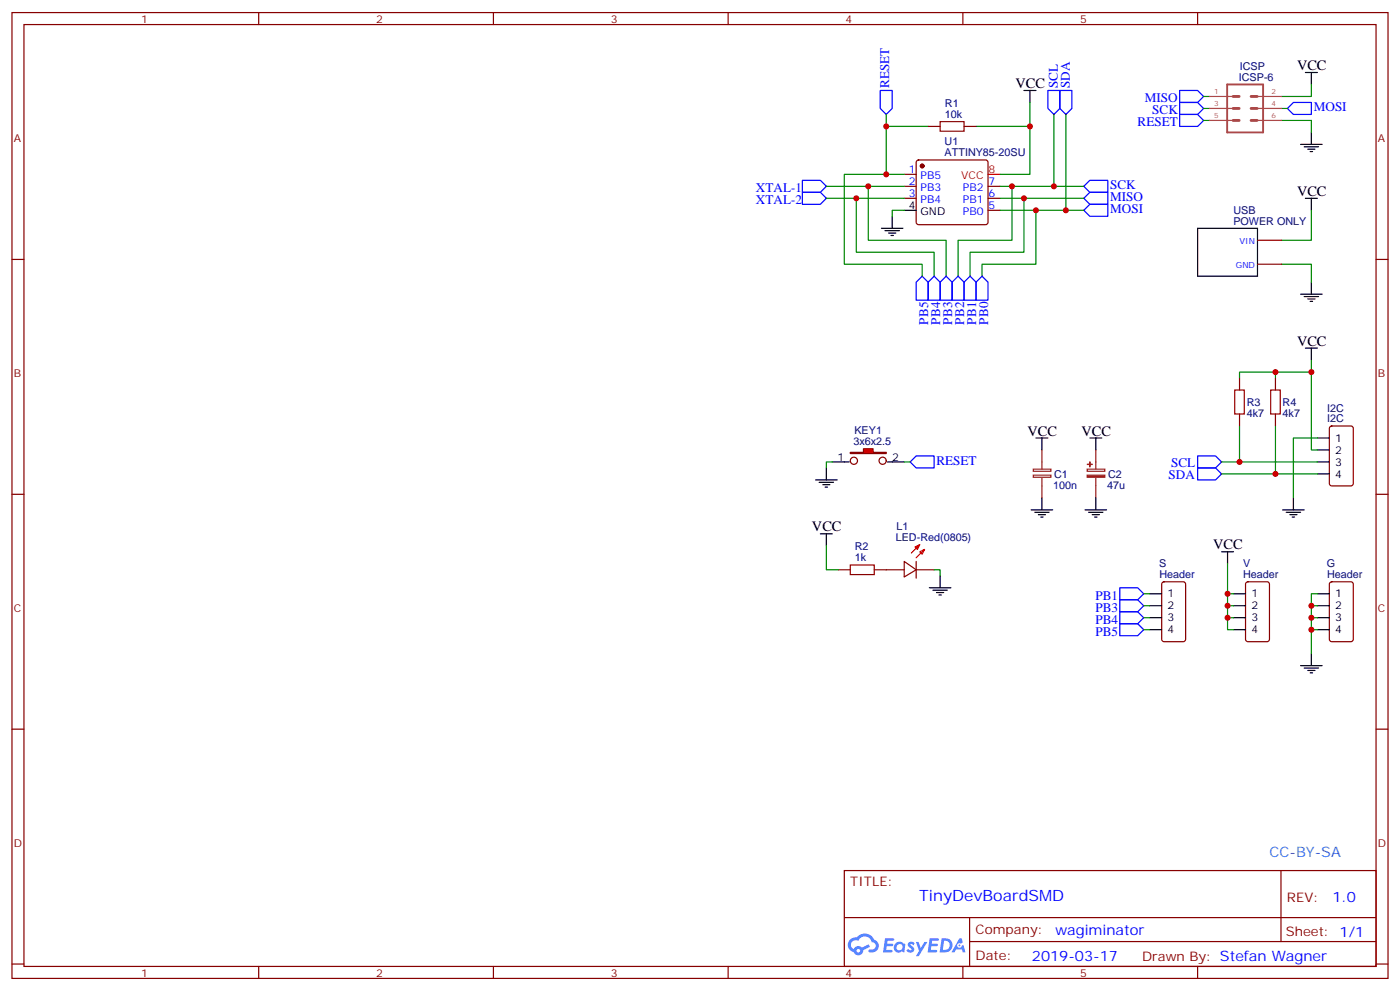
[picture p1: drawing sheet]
<svg xmlns="http://www.w3.org/2000/svg" width="412mm" height="292mm" viewBox="0 0 412 292" stroke-linecap="round" stroke-linejoin="round" font-family="sans-serif">
<g fill="none" stroke="#870000" stroke-width=".35">
<path d="M3.5 3.7h405.4v284.3h-405.4zM7.1 7.2h398.2v277.3h-398.2zM76.2 3.7v3.5M145.3 3.7v3.5M214.5 3.7v3.5M283.6 3.7v3.5M352.8 3.7v3.5M3.5 76.4h3.6M405.3 76.4h3.6M3.5 145.5h3.6M405.3 145.5h3.6M3.5 214.7h3.6"/>
<path d="M405.3 214.7h3.6M248.7 256.3h156.6v28.2h-156.6zM377.3 256.3v20.9M248.7 270.1h156.5M285.6 277.2h119.6M285.6 270.1v14.2M3.5 283.8h3.6M76.2 284.5v3.5M145.3 284.5v3.5M214.5 284.5v3.5M283.6 284.5v3.5M352.8 284.5v3.5"/>
<path d="M405.3 283.8h3.6"/>
</g>
<g fill="#5487ff">
<path d="M267.7 277.5a1.22 1.22 0 0 1 1.7 .2l-.4 .6a.47 .47 0 0 0-.3-.4 .47 .47 0 0 0-.5 .2l.1 .2a1.14 1.14 0 0 1 .8 1.8 1.14 1.14 0 0 1-1.9 0l-.2-.2 .5-.6 .7 .5a.29 .29 0 0 0 .3-.3 .29 .29 0 0 0-.2-.3 1.04 1.04 0 0 1-.6-1.7z"/>
<path d="M260.7 276.2h2.4l.3 .2-.2 .5-1.8 .1-.1 .8h1.5l.3 .4-.3 .4h-1.6l-.2 1.1h1.7l.2 .3-.2 .3-2.6 .1z"/>
<path d="M273.8 276.2h2.4l.3 .2-.1 .5-1.8 .1-.2 .8h1.6l.3 .4-.4 .4-1.6-.1-.1 1.1 1.7 .1 .2 .3-.2 .3-2.6 .1z"/>
<path d="M282.6 276.2h.7l.3 1.3-.6 .3a.69 .69 0 0 0-1 .3 .69 .69 0 0 0 .4 .9 .69 .69 0 0 0 .9-.6l.5-.2 .6 2.2h-.8l-.2-.9h-1.8l-.5 .9h-.8z"/>
<path d="M269.8 277.3h.8l.6 1.8 1.1-1.8h.9l-2.6 4.2h-.8l.9-1.5z"/>
<path d="M277.4 276.2l-.6 4.2h1.3a2.11 2.11 0 0 0 2.5-2.1 2.11 2.11 0 0 0-2.5-2.1zM278.1 277a1.39 1.39 0 0 1 1.7 1.4 1.39 1.39 0 0 1-1.8 1.2h-.3z"/>
<path d="M263.7 277.8a1.54 1.54 0 0 0-.1 2.2 1.54 1.54 0 0 0 2.2 .1l.6 .3 .3-2.3-.2-.3h-.4a1.49 1.49 0 0 0-2.4 0zM264 278.8a.94 .94 0 0 1 1.8 0 .94 .94 0 0 1-1.8 0z"/>
<path d="M250.4 276.6a2.18 2.18 0 0 0 1.1 3.7 1.44 1.44 0 0 0 1.6 .9 1.44 1.44 0 0 0 1.2-1.4l2-1.1-.5-.7-1.9 1a1.47 1.47 0 0 0-2.4 .4 1.39 1.39 0 0 1-.7-1.9 1.39 1.39 0 0 1 2-.5 2.12 2.12 0 0 1 2.2-1.3 2.12 2.12 0 0 1 1.9 1.7 1.14 1.14 0 0 1 1.1 1.4 1.14 1.14 0 0 1-1.7 .7 .43 .43 0 0 0-.5 .4 .43 .43 0 0 0 .4 .5 1.98 1.98 0 0 0 2.5-1.2 1.98 1.98 0 0 0-1.2-2.6 3.1 3.1 0 0 0-5.3-.6l-.9 .1zM252.3 279.9a.55 .55 0 0 1 1.1 0 .55 .55 0 0 1-1.1 0z"/>
<circle cx="282.6" cy="278.3" r=".26"/>
</g>
<circle cx="271.6" cy="48.9" r=".53" fill="#870000" stroke="#870000" stroke-width=".35"/>
<path d="M273.4 37.2h3.5M284 37.2h3.5M266.3 51.3h3.6M266.3 54.9h3.6M266.3 58.4h3.6M270.1 47.3l.5-.2h19.7l.5 .2 .2 .5v17.6l-.2 .5-.5 .2h-19.7l-.5-.2-.2-.5v-17.6zM291 54.9h3.6M291 58.4h3.6M291 61.9h3.6" fill="none" stroke="#870000" stroke-width=".35"/>
<g fill="none" stroke="#000" stroke-width=".35">
<path d="M301.6 26.6h3.6M303.4 26.6v3.6M384.5 21.3h3.6M386.3 21.3v3.6M386.3 39v3.5M383.1 42.5h6.4M384.2 43.2h4.2M384.5 58.4h3.6M385.2 43.9h2.1M385.9 44.6h.7M386.3 58.4v3.5M259.6 67.2h6.4"/>
<path d="M260.7 67.9h4.2M261.8 68.6h2.1M262.5 69.3h.7M262.8 63.7v3.5M266.3 61.9h3.6M383.1 86.6h6.4M384.2 87.3h4.2M385.2 88h2.1M385.9 88.7h.7M386.3 83.1v3.5M245.2 136h3.5M262.8 136h3.5"/>
<path d="M305.2 128.9h3.5M306.9 128.9v3.6M303.7 150.1h6.4M304.8 150.8h4.2M305.9 151.5h2.1M306.6 152.2h.7M306.9 146.6v3.5"/>
</g>
<path d="M291 51.3h3.6" fill="none" stroke="#f00" stroke-width=".35"/>
<g fill="none" stroke="#008700" stroke-width=".35">
<path d="M261.1 33.7v3.5M273.4 37.2h-12.3v14.1h5.2M287.5 37.2h15.9M303.4 30.2v21.1h-8.8M310.4 33.7v21.2M314 33.7v28.2M354.5 35.5h1.8M354.5 31.9h1.8M354.5 28.4h1.8M377.5 35.5h8.8v3.5M377.5 31.9h1.7M386.3 24.9v3.5h-8.8"/>
<path d="M243.4 54.9h12.4M243.4 58.4h8.8M261.1 51.3h-12.4v26.5h22.9v3.5M266.3 54.9h-10.5v15.8h22.9v10.6M266.3 58.4h-14.1v15.9h23v7M294.6 54.9h24.7M294.6 58.4h24.7M298.1 54.9v15.8h-15.9v10.6M301.6 58.4v15.9h-15.8v7M266.3 61.9h-3.5v1.8M294.6 61.9h24.7M305.2 61.9v15.9h-15.9v3.5"/>
<path d="M377.5 77.8h8.8v5.3M386.3 61.9v8.8h-8.8"/>
</g>
<g fill="none" stroke="#00f" stroke-width=".35">
<path d="M259.3 26.6h3.5v5.3l-1.7 1.8-1.8-1.8zM308.7 26.6h3.5v5.3l-1.8 1.8-1.7-1.8zM312.2 26.6h3.5v5.3l-1.7 1.8-1.8-1.8zM347.5 33.7h5.3l1.7 1.8-1.7 1.7h-5.3zM347.5 30.2h5.3l1.7 1.7-1.7 1.8h-5.3zM347.5 26.6h5.3l1.7 1.8-1.7 1.8h-5.3zM379.2 31.9l1.8-1.7h5.3v3.5h-5.3zM236.4 53.1h5.3l1.7 1.8-1.7 1.7h-5.3zM236.4 56.6h5.3l1.7 1.8-1.7 1.7h-5.3zM319.3 54.9l1.7-1.8h5.3v3.5h-5.3zM319.3 58.4l1.7-1.8h5.3v3.5h-5.3zM319.3 61.9l1.7-1.8h5.3v3.6h-5.3z"/>
<path d="M271.6 81.3l1.8 1.8v5.3h-3.5v-5.3zM275.2 81.3l1.7 1.8v5.3h-3.5v-5.3zM278.7 81.3l1.8 1.8v5.3h-3.6v-5.3zM282.2 81.3l1.8 1.8v5.3h-3.5v-5.3zM284 83.1l1.8-1.8 1.7 1.8v5.3h-3.5zM289.3 81.3l1.7 1.8v5.3h-3.5v-5.3z"/>
</g>
<path d="M276.9 35.8h7.1v2.8h-7.1z" fill="none" stroke="#a10000" stroke-width=".35"/>
<path d="M304.4 139.9h5.2v.6h-5.2zM304.4 138.1h5.2v.6h-5.2zM306.9 132.5v5.6M306.9 140.6v6" fill="none" stroke="#8c2424" stroke-width=".35"/>
<path d="M250.5 133.2h3.9v-1.1h2.8v1.1h3.9v.3h-10.6z" fill="#f00" stroke="#870000" stroke-width=".35"/>
<g fill="none" stroke="#870000" stroke-width=".35">
<path d="M370.4 70.7h7.1M370.4 77.8h7.1M365.1 111.3v3.5M375.7 111.3v3.5M365.1 121.9v3.5M375.7 121.9v3.5M391.8 125.6l.5-.2h5.6l.7 .4v16.5l-.4 .7-5.9 .1-.7-.5v-16.5zM246.9 167.7h3.6M257.5 167.7h8.8M266.3 165.3l3.6 2.4-3.6 2.2zM269.9 167.7h5.3M269.9 165.3v4.9"/>
<path d="M342.4 171.5l.5-.2h5.6l.7 .4v16.5l-.4 .7h-5.9l-.7-.4v-16.5zM367.1 171.5l.5-.2h5.6l.7 .4v16.5l-.4 .7h-5.9l-.7-.4v-16.5zM391.8 171.5l.5-.2h5.6l.7 .4v16.5l-.4 .7h-5.9l-.7-.4v-16.5z"/>
<circle cx="251.5" cy="135.6" r="1.06"/>
<circle cx="260" cy="135.6" r="1.06"/>
</g>
<g fill="none" stroke="#000" stroke-width=".35">
<path d="M352.8 67.2h17.6v14.1h-17.6zM384.5 102.5h3.6M386.3 102.5v3.5M243.4 137.8v3.5M248.7 136h1.4M261.4 136h1.4M321 128.9h3.6M322.8 128.9v3.6M388.1 136h3.5M388.1 128.9h3.5M388.1 132.5h3.5M388.1 139.5h3.5"/>
<path d="M240.2 141.3h6.4M241.3 142h4.2M241.7 157.2h3.5M242.4 142.7h2.1M243.1 143.4h.7M243.4 157.2v3.5M319.6 150.1h6.4M320.7 150.8h4.2M321.7 151.5h2.1M322.4 152.2h.7M322.8 146.6v3.5M377.8 150.1h6.4"/>
<path d="M378.9 150.8h4.2M379.9 151.5h2.2M380.6 152.2h.8M381 146.6v3.5M273.8 173h6.3M274.8 173.7h4.2M275.9 174.4h2.1M276.6 175.2h.7M276.9 169.5v3.5M338.7 174.8h3.5M338.7 178.3h3.5M359.8 162.5h3.6"/>
<path d="M361.6 162.5v3.5M363.4 174.8h3.5M363.4 178.3h3.5M388.1 174.8h3.5M388.1 178.3h3.5M338.7 181.9h3.5M338.7 185.4h3.5M363.4 181.9h3.5M363.4 185.4h3.5M383.1 196h6.4M384.2 196.7h4.2M385.2 197.4h2.1"/>
<path d="M385.9 198.1h.7M386.3 192.4v3.6M388.1 181.9h3.5M388.1 185.4h3.5"/>
</g>
<path d="M268.1 136l1.8-1.8h5.3v3.6h-5.3zM352.8 137.8h5.3l1.7 1.7-1.7 1.8h-5.3zM352.8 134.2h5.3l1.7 1.8-1.7 1.8h-5.3zM329.8 173h5.3l1.8 1.8-1.8 1.8h-5.3zM329.8 176.6h5.3l1.8 1.7-1.8 1.8h-5.3zM329.8 180.1h5.3l1.8 1.8-1.8 1.7h-5.3zM329.8 183.6h5.3l1.8 1.8-1.8 1.7h-5.3z" fill="none" stroke="#00f" stroke-width=".35"/>
<g fill="none" stroke="#008700" stroke-width=".35">
<path d="M375.7 109.5v1.8M386.3 106v26.5h1.8M386.3 109.5h-21.2v1.8M245.2 136h-1.8v1.8M266.3 136h1.8M359.8 136h28.3M359.8 139.5h28.3M365.1 125.4v10.6M375.7 125.4v14.1M388.1 128.9h-7.1v17.7M243.4 160.7v7h3.5M275.2 167.7h1.7v1.8"/>
<path d="M336.9 178.3h1.8M336.9 174.8h1.8M361.6 166v19.4h1.8M361.6 178.3h1.8M361.6 174.8h1.8M386.3 178.3h1.8M388.1 174.8h-1.8v17.6M336.9 181.9h1.8M336.9 185.4h1.8M361.6 181.9h1.8M386.3 181.9h1.8M386.3 185.4h1.8"/>
</g>
<path d="M269.5 161l1.4-.7-.7 1.4zM270.9 162.5l1.4-.8-.7 1.5zM270.9 160.3l-2.4 2.5M272.3 161.7l-2.4 2.5" fill="none" stroke="#f00" stroke-width=".35"/>
<path d="M363.7 114.8h2.8v7.1h-2.8zM374.3 114.8h2.8v7.1h-2.8zM250.5 166.3h7v2.9h-7z" fill="none" stroke="#a10000" stroke-width=".35"/>
<path d="M320.3 138.1h5.1v.6h-5.1zM322.8 132.5v5.6M322.8 140.6v6" fill="none" stroke="#8c2424" stroke-width=".35"/>
<g fill="#8c2424" stroke="#8c2424" stroke-width=".35">
<path d="M320.3 139.9h5.1v.6h-5.1z"/>
<path d="M320.3 136.7h1.4z"/>
<path d="M321 136l.1 1.4z"/>
</g>
<path d="M361.5 24.9h10.6v14.1h-10.6z" fill="none" stroke="#a64a4a" stroke-width=".56"/>
<path d="M363.2 35.5h1.8M363.2 31.9h1.8M363.2 28.4h1.8M368.5 35.5h1.8M368.5 31.9h1.8M368.5 28.4h1.8" fill="none" stroke="#a64a4a" stroke-width=".85"/>
<path d="M356.3 28.4h7M356.3 31.9h7M356.3 35.5h7M370.5 28.4h7M370.5 31.9h7M370.5 35.5h7" fill="none" stroke="#a64a4a" stroke-width=".35"/>
<g fill="#c00">
<circle cx="361.6" cy="174.8" r=".88"/>
<circle cx="361.6" cy="181.9" r=".88"/>
<circle cx="386.3" cy="181.9" r=".88"/>
<circle cx="310.4" cy="54.9" r=".88"/>
<circle cx="303.4" cy="37.2" r=".88"/>
<circle cx="305.2" cy="61.9" r=".88"/>
<circle cx="301.6" cy="58.4" r=".88"/>
<circle cx="298.1" cy="54.9" r=".88"/>
<circle cx="261.1" cy="51.3" r=".88"/>
<circle cx="261.1" cy="37.2" r=".88"/>
<circle cx="252.2" cy="58.4" r=".88"/>
<circle cx="255.8" cy="54.9" r=".88"/>
<circle cx="314" cy="61.9" r=".88"/>
<circle cx="375.7" cy="109.5" r=".88"/>
<circle cx="365.1" cy="136" r=".88"/>
<circle cx="375.7" cy="139.5" r=".88"/>
<circle cx="386.3" cy="109.5" r=".88"/>
<circle cx="386.3" cy="178.3" r=".88"/>
<circle cx="386.3" cy="185.4" r=".88"/>
<circle cx="361.6" cy="178.3" r=".88"/>
</g>
<text font-size="4.6" fill="#00f" x="270.8" y="265.3">TinyDevBoardSMD</text>
<g font-size="4.2">
<text x="382.1" y="20.6">VCC</text>
<text x="299.2" y="25.9">VCC</text>
<text x="382.1" y="57.7">VCC</text>
<text x="382.1" y="101.8">VCC</text>
<text x="302.7" y="128.2">VCC</text>
<text x="318.6" y="128.2">VCC</text>
<text x="239.2" y="156.5">VCC</text>
<text x="357.4" y="161.7">VCC</text>
</g>
<text font-size="4.2" fill="#0099b0" x="373.9" y="252.4">CC-BY-SA</text>
<g font-size="4.2" fill="#00f">
<text x="392.5" y="265.6">1.0</text>
<text x="310.9" y="275.1">wagiminator</text>
<text x="304" y="282.9">2019-03-17</text>
</g>
<g font-size="3.9" fill="#00f">
<text x="261.9" y="26" transform="rotate(-90 261.9 26)">RESET</text>
<text x="311.6" y="26" transform="rotate(-90 311.6 26)">SCL</text>
<text x="315.1" y="25.9" transform="rotate(-90 315.1 25.9)">SDA</text>
<text x="337.3" y="30.2">MISO</text>
<text x="339.4" y="33.7">SCK</text>
<text x="387" y="32.8">MOSI</text>
<text x="335.1" y="37.2">RESET</text>
<text x="222.7" y="56.6">XTAL-1</text>
<text x="327" y="55.7">SCK</text>
<text x="327" y="59.2">MISO</text>
<text x="222.7" y="60.1">XTAL-2</text>
<text x="327" y="62.8">MOSI</text>
<text x="273.4" y="95.5" transform="rotate(-90 273.4 95.5)">PB5</text>
<text x="276.9" y="95.5" transform="rotate(-90 276.9 95.5)">PB4</text>
<text x="280.5" y="95.5" transform="rotate(-90 280.5 95.5)">PB3</text>
<text x="284" y="95.5" transform="rotate(-90 284 95.5)">PB2</text>
<text x="287.5" y="95.5" transform="rotate(-90 287.5 95.5)">PB1</text>
<text x="291" y="95.5" transform="rotate(-90 291 95.5)">PB0</text>
<text x="275.8" y="136.9">RESET</text>
<text x="345" y="137.5">SCL</text>
<text x="344.2" y="141">SDA</text>
<text x="322.7" y="176.6">PB1</text>
<text x="322.7" y="180.1">PB3</text>
<text x="322.7" y="183.6">PB4</text>
<text x="322.7" y="187.2">PB5</text>
</g>
<g font-size="3.9" fill="#800">
<text x="250.5" y="260.9">TITLE:</text>
<text x="379.1" y="265.6">REV:</text>
<text x="287.4" y="275.1">Company:</text>
<text x="378.7" y="275.7">Sheet: 1/1</text>
<text x="287.4" y="282.8">Date:</text>
<text x="336.4" y="282.8">Drawn By: Stefan Wagner</text>
</g>
<g font-size="3.2" fill="#800">
<text x="41.6" y="6.7">1</text>
<text x="110.8" y="6.7">2</text>
<text x="179.9" y="6.7">3</text>
<text x="249.1" y="6.7">4</text>
<text x="318.2" y="6.7">5</text>
<text x="4.1" y="41.8">A</text>
<text x="405.9" y="41.8">A</text>
<text x="4.1" y="110.9">B</text>
<text x="405.9" y="110.9">B</text>
<text x="4.1" y="180.1">C</text>
<text x="405.9" y="180.1">C</text>
<text x="4.1" y="249.2">D</text>
<text x="405.9" y="249.2">D</text>
<text x="41.6" y="287.5">1</text>
<text x="110.8" y="287.5">2</text>
<text x="179.9" y="287.5">3</text>
<text x="249.1" y="287.5">4</text>
<text x="318.2" y="287.5">5</text>
</g>
<g font-size="3.2" fill="#000080">
<text x="364.9" y="23.8">ICSP-6</text>
<text x="365.2" y="20.6">ICSP</text>
<text x="278.4" y="34.7">10k</text>
<text x="278.4" y="31.6">R1</text>
<text x="278.3" y="46">ATTINY85-20SU</text>
<text x="278.3" y="42.8">U1</text>
<text x="363.3" y="63">USB</text>
<text x="363.3" y="66.1">POWER ONLY</text>
<text x="367.2" y="119.5">R3</text>
<text x="377.8" y="119.5">R4</text>
<text x="367.2" y="122.7">4k7</text>
<text x="377.8" y="122.7">4k7</text>
<text x="390.9" y="124.4">I2C</text>
<text x="390.9" y="121.2">I2C</text>
<text x="251.4" y="131.1">3x6x2.5</text>
<text x="251.7" y="127.8">KEY1</text>
<text x="310.3" y="143.9">100n</text>
<text x="310.5" y="140.7">C1</text>
<text x="326.1" y="143.9">47u</text>
<text x="326.4" y="140.7">C2</text>
<text x="263.9" y="159.3">LED-Red(0805)</text>
<text x="264.1" y="156.1">L1</text>
<text x="251.8" y="165.3">1k</text>
<text x="251.8" y="162.1">R2</text>
<text x="341.5" y="167">S</text>
<text x="366.2" y="167">V</text>
<text x="390.9" y="167">G</text>
<text x="341.5" y="170.2">Header</text>
<text x="366.2" y="170.2">Header</text>
<text x="390.9" y="170.2">Header</text>
</g>
<g font-size="3.2" fill="#00f">
<text x="267.7" y="51">1</text>
<text x="271.2" y="52.7">PB5</text>
<text x="267.7" y="54.5">2</text>
<text x="267.7" y="58">3</text>
<text x="271.2" y="56.3">PB3</text>
<text x="271.2" y="59.8">PB4</text>
<text x="283.6" y="59.8">PB1</text>
<text x="283.6" y="56.3">PB2</text>
<text x="291.2" y="58">6</text>
<text x="291.2" y="54.5">7</text>
<text x="283.6" y="63.3">PB0</text>
<text x="291.2" y="61.6">5</text>
</g>
<g font-size="3.2" fill="#f00">
<text x="283.1" y="52.7">VCC</text>
<text x="291.2" y="51">8</text>
</g>
<g font-size="3.2">
<text x="267.7" y="61.6">4</text>
<text x="271.2" y="63.3">GND</text>
<text x="393.3" y="130">1</text>
<text x="246.7" y="135.6">1</text>
<text x="262.8" y="135.6">2</text>
<text x="393.3" y="133.5">2</text>
<text x="393.3" y="137.1">3</text>
<text x="393.3" y="140.6">4</text>
<text x="344" y="175.9">1</text>
<text x="344" y="179.4">2</text>
<text x="368.7" y="175.9">1</text>
<text x="368.7" y="179.4">2</text>
<text x="393.3" y="175.9">1</text>
<text x="393.3" y="179.4">2</text>
<text x="344" y="182.9">3</text>
<text x="368.7" y="182.9">3</text>
<text x="393.3" y="182.9">3</text>
<text x="344" y="186.4">4</text>
<text x="368.7" y="186.4">4</text>
<text x="393.3" y="186.4">4</text>
</g>
<g font-size="2.5" fill="#00f">
<text x="365.1" y="71.8">VIN</text>
<text x="364" y="78.8">GND</text>
</g>
<g font-size="2.1" fill="#a54b4b">
<text x="357.6" y="27.7">1</text>
<text x="374.6" y="27.7">2</text>
<text x="357.6" y="31.2">3</text>
<text x="357.6" y="34.8">5</text>
<text x="374.6" y="31.2">4</text>
<text x="374.6" y="34.8">6</text>
</g>
</svg>
